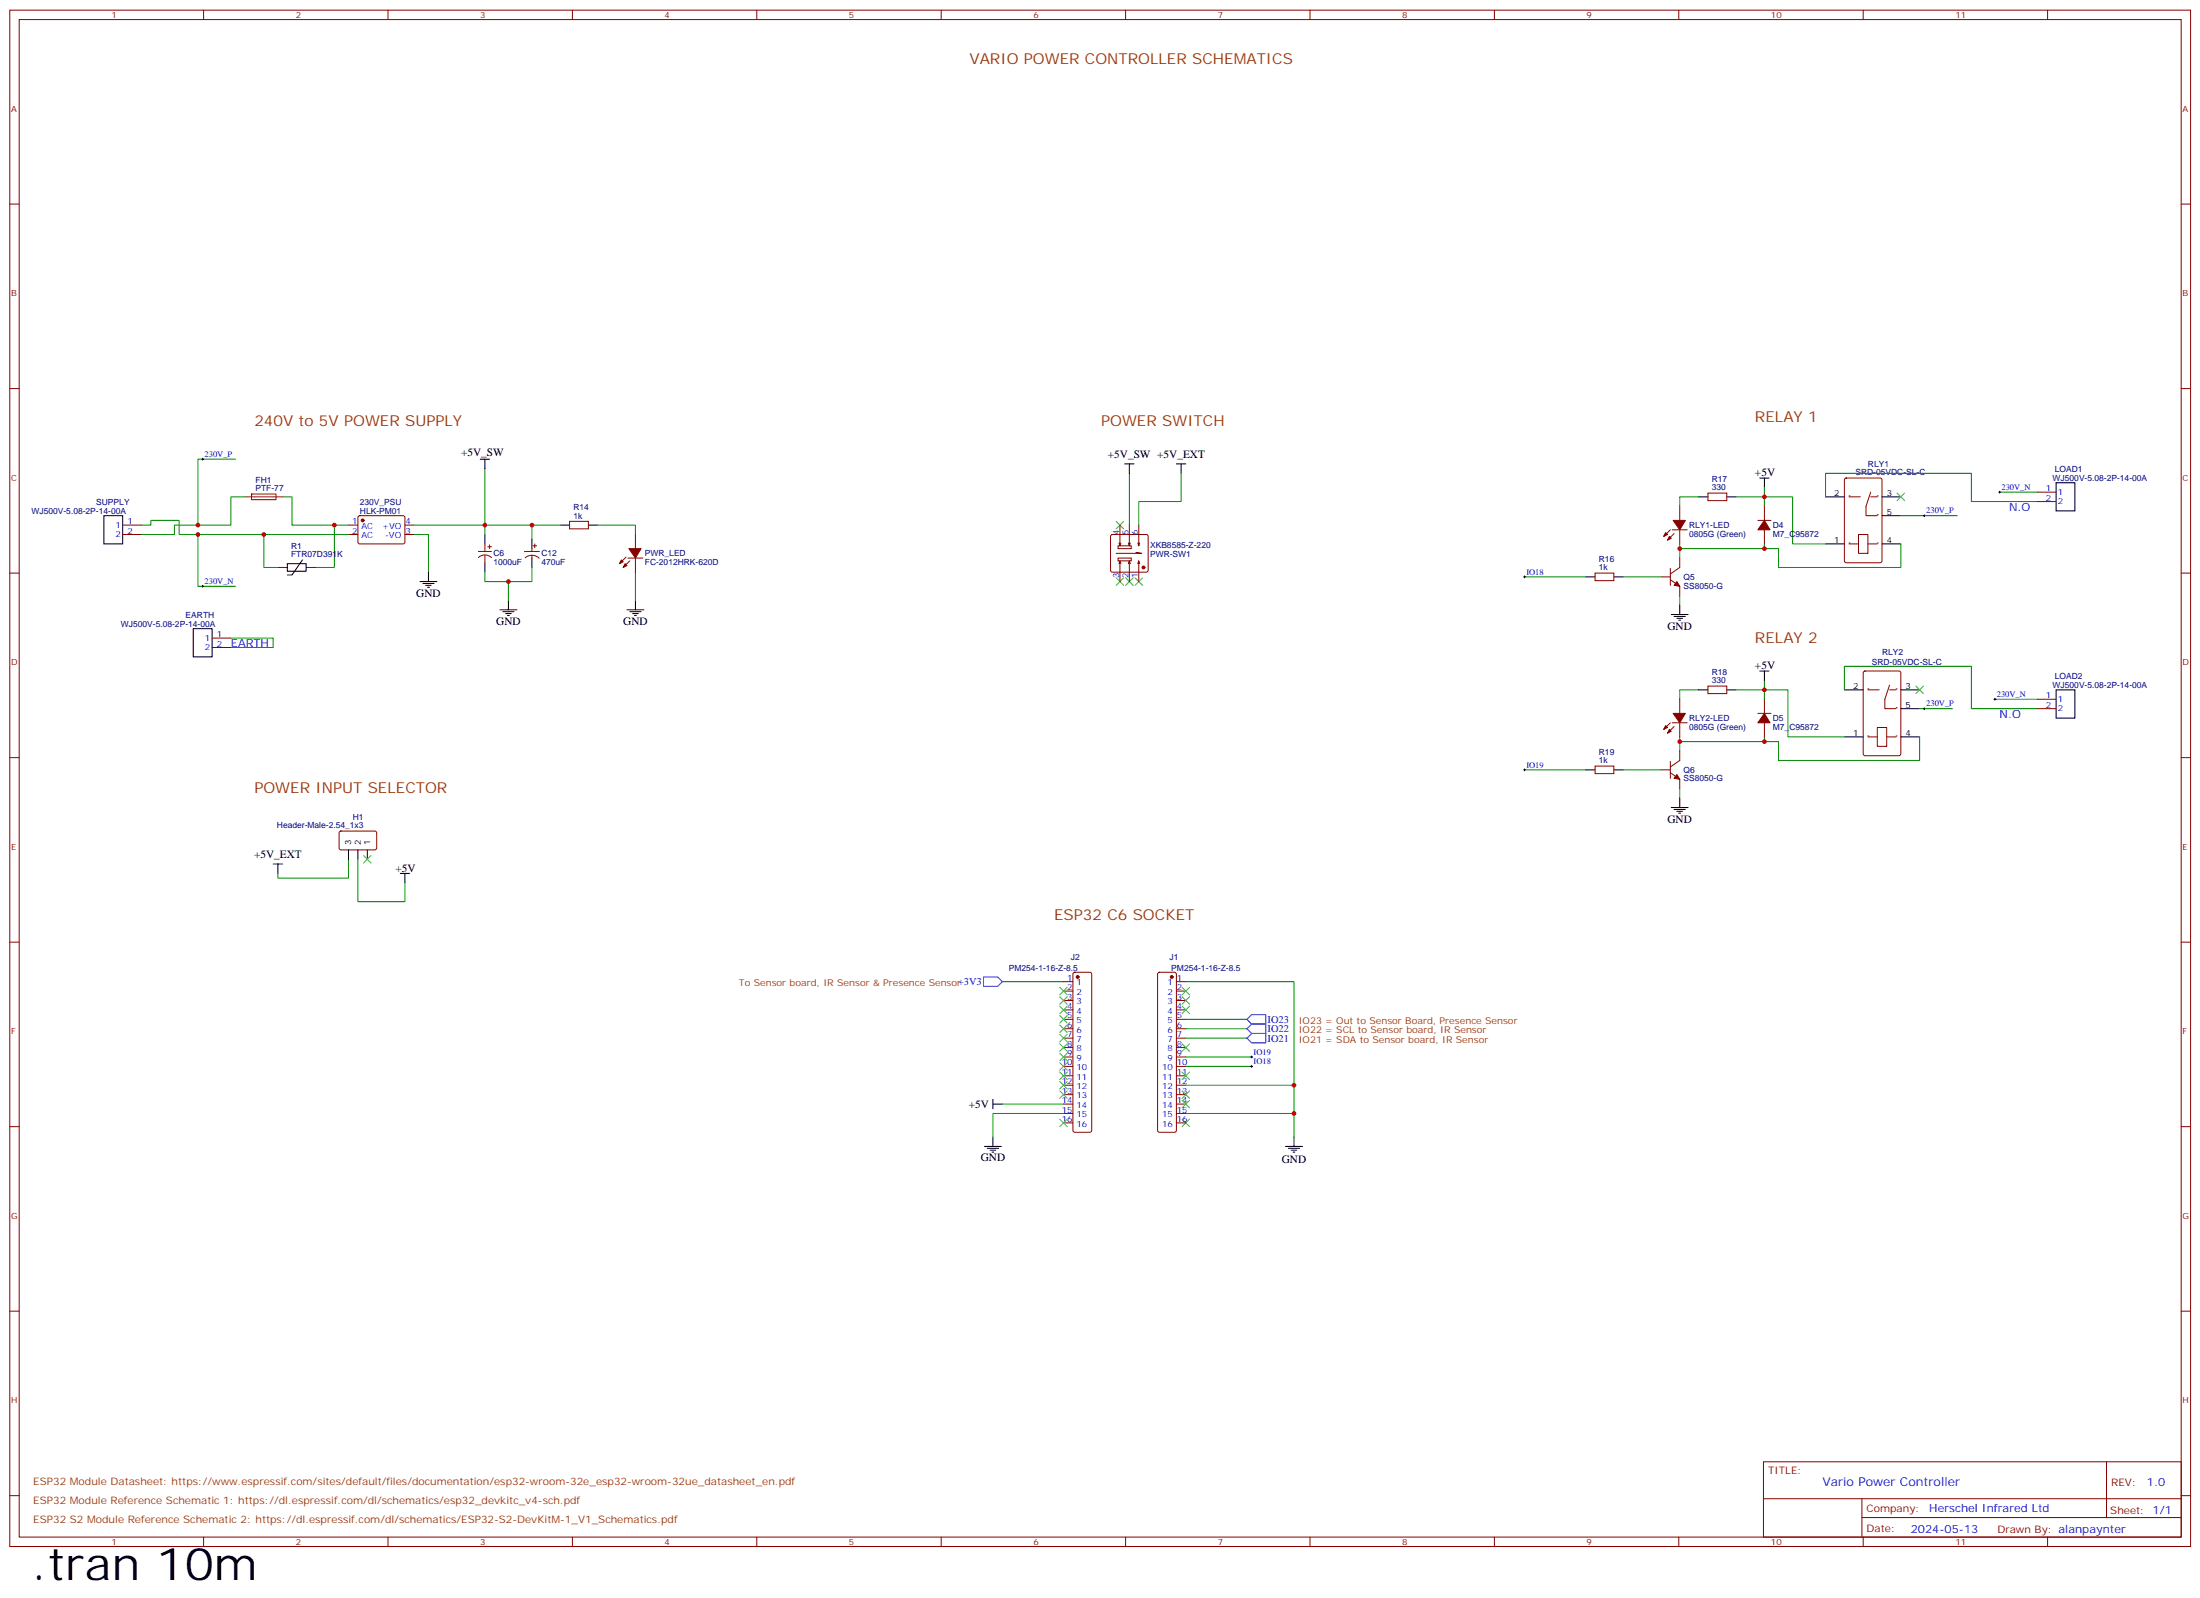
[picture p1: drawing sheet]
<svg xmlns="http://www.w3.org/2000/svg" width="825mm" height="599mm" viewBox="0 0 825 599" stroke-linecap="round" stroke-linejoin="round" font-family="sans-serif">
<g fill="none" stroke="#870000" stroke-width=".37">
<path d="M3.7 3.8h817.7v575.7h-817.7zM7.2 7.3h810.7v568.7h-810.7zM76.3 3.8v3.5M145.5 3.8v3.5M214.6 3.8v3.5M283.8 3.8v3.5M352.9 3.8v3.5M422.1 3.8v3.5M491.2 3.8v3.5M560.4 3.8v3.5M629.5 3.8v3.5M698.6 3.8v3.5"/>
<path d="M767.8 3.8v3.5M3.7 76.5h3.5M817.9 76.5h3.5M3.7 145.6h3.5M817.9 145.6h3.5M626.3 198.5l-2.4 2.5M627 198.5h5.7M627.7 200l-2.4 2.4M629.8 189.7v5.3M629.8 198.5v5.3M640.4 184.8h7.1v2.8h-7.1zM3.7 214.8h3.5"/>
<path d="M622.8 216.2h3.5M626.3 217.2l3.5 2.5v3.5M626.3 213v6.4M629.8 209.1v3.6l-3.5 2.4M817.9 214.8h3.5M640.4 257.1h7.1v2.8h-7.1zM698.9 251.7l.4-.2h12.7l.7 .4 .1 30.6-.5 .7h-13l-.6-.5-.1-30.5zM626.3 270.9l-2.4 2.4M627 270.9h5.7M627.7 272.3l-2.4 2.4M629.8 262v5.3M629.8 270.9v5.3"/>
<path d="M700.4 276.2h3.5M703.9 272.6h3.6v7.1h-3.6zM707.5 276.2h3.5M3.7 283.9h3.5M622.8 288.5h3.5M626.3 289.6l3.5 2.4v3.6M626.3 285.3v6.4M629.8 281.4v3.6l-3.5 2.4M817.9 283.9h3.5M3.7 353.1h3.5M817.9 353.1h3.5M3.7 422.2h3.5"/>
<path d="M817.9 422.2h3.5M3.7 491.3h3.5M817.9 491.3h3.5M661.2 547.8h156.7v28.2h-156.7zM789.9 547.8v20.9M3.7 560.5h3.5M76.3 576v3.5M145.5 576v3.5M214.6 576v3.5M283.8 576v3.5M352.9 576v3.5M422.1 576v3.5"/>
<path d="M491.2 576v3.5M560.4 576v3.5M629.5 576v3.5M661.3 561.6h156.4M698.2 568.7h119.5M698.2 561.6v14.2M698.6 576v3.5M767.8 576v3.5M817.9 560.5h3.5"/>
</g>
<g fill="#870000" stroke="#870000" stroke-width=".37">
<path d="M628.8 217.9l1 1.8-2.1-.3z"/>
<path d="M626 201l.7 .7-1.4 .7z"/>
<path d="M624.6 199.6l.7 .7-1.4 .7z"/>
<path d="M627.4 195h4.6l-2.2 3.5z"/>
<path d="M626 273.3l.7 .7-1.4 .7z"/>
<path d="M624.6 271.9l.7 .7-1.4 .7z"/>
<path d="M627.4 267.3h4.6l-2.2 3.6z"/>
<path d="M628.8 290.3l1 1.7-2.1-.3z"/>
</g>
<g fill="none" stroke="#000" stroke-width=".37">
<path d="M659.8 179.1h3.6M661.6 179.1v3.6M636.9 186.2h3.5M647.5 186.2h3.5M571.3 216.2h.7M571.6 215.8v.7M626.7 230.3h6.3M627.7 231h4.3M628.8 231.7h2.1M629.5 232.4h.7M629.8 226.8v3.5M636.9 258.5h3.5"/>
<path d="M647.5 258.5h3.5M659.8 251.5h3.6M661.6 251.5v3.5M691.6 258.5h7M712.8 258.5h7M691.6 276.2h7M712.8 276.2h7M712.8 265.6h7M571.3 288.5h.7M571.6 288.1v.8M629.8 299.1v3.5M626.7 302.6h6.3"/>
<path d="M627.7 303.3h4.3M628.8 304h2.1M629.5 304.7h.7"/>
</g>
<g fill="none" stroke="#008700" stroke-width=".37">
<path d="M636.9 186.2h-7.1v3.5M661.6 182.7v3.5h-10.6M661.6 186.2v3.5M571.6 216.2h23M608.7 216.2h14.1M629.8 203.8v5.3M661.6 203.8v1.8h-31.8M629.8 223.2v3.6M636.9 258.5h-7.1v3.5M661.6 255v3.5h-10.6M661.6 258.5v3.5M629.8 276.2v5.2"/>
<path d="M661.6 276.2v1.7h-31.8M571.6 288.5h23M608.7 288.5h14.1M629.8 295.6v3.5"/>
</g>
<g fill="#870000">
<circle cx="711" cy="275.8" r=".18"/>
<circle cx="700.4" cy="275.8" r=".18"/>
</g>
<path d="M700.4 258.5h4.2M708.5 256.8l-1.7 5.2v3.6h4.2M708.5 258.5h2.5" fill="none" stroke="#870000" stroke-width=".37"/>
<g fill="#870000">
<circle cx="700.4" cy="258.2" r=".18"/>
<circle cx="711" cy="265.2" r=".18"/>
<circle cx="711" cy="258.2" r=".18"/>
</g>
<path d="M691.8 179.3l.5-.2h12.7l.6 .5 .1 30.6-.5 .6-12.9 .1-.7-.5v-30.6zM693.3 203.8h3.6M696.9 200.3h3.5v7.1h-3.5zM700.4 203.8h3.5" fill="none" stroke="#870000" stroke-width=".37"/>
<path d="M684.5 186.2h7.1M705.7 186.2h7.1M705.7 193.3h7.1M684.5 203.8h7.1M705.7 203.8h7.1" fill="none" stroke="#000" stroke-width=".37"/>
<g fill="#870000">
<circle cx="703.9" cy="203.5" r=".18"/>
<circle cx="693.3" cy="203.5" r=".18"/>
</g>
<path d="M693.3 186.2h4.3M701.5 184.4l-1.8 5.3v3.6h4.2M701.5 186.2h2.4" fill="none" stroke="#870000" stroke-width=".37"/>
<g fill="#870000">
<circle cx="693.3" cy="185.8" r=".18"/>
<circle cx="703.9" cy="192.9" r=".18"/>
<circle cx="703.9" cy="185.8" r=".18"/>
</g>
<g fill="none" stroke="#008700" stroke-width=".37">
<path d="M88.3 172.1h-14.1v24.7M181.8 175.6v21.2h-26.4M423.5 177.4v19.4M442.9 177.4v10.6h-15.9v8.8M53.1 196.8h3.5v-1.8h10.6v5.3h7M91.9 186.2h-5.3v10.6h-21.2v3.5h-12.3M106 186.2h3.5v10.6h21.2M125.4 196.8v15.9h-7.1M199.5 196.8h10.5M224.2 196.8h14.1v3.5M661.6 186.2h10.6v17.6h12.3M684.5 186.2v-8.8h54.7v10.6h24.7"/>
<path d="M712.8 193.3h21.1M749.8 184.4h14.1M98.9 200.3v12.4h5.3M130.7 200.3h-56.5v19.4h14.1M155.4 200.3h5.3v14.1M181.8 214.4v3.5h8.8v7.1M181.8 200.3v-3.5h17.7v5.3M199.5 212.7v5.2h-8.9M238.3 214.4v10.6M712.8 203.8v8.9h-45.9v-7.1h-5.3M86.6 239.1h15.8v3.5h-15.8M661.6 258.5h8.8v17.7h21.2"/>
<path d="M691.6 258.5v-8.8h47.6v15.9h24.7M719.8 276.2v8.8h-52.9v-7.1h-5.3M719.8 265.6h12.4M748 262h15.9M130.7 322v7.1h-26.5v-1.8M134.2 322v15.9h17.6v-7.1M375.8 367.9h23M444.6 367.9h40.6v58.2M444.6 399.6h24.7M444.6 396.1h24.7M444.6 389h23M444.6 385.5h23"/>
<path d="M444.6 382h23M375.8 413.7h23M398.8 417.3h-26.5v8.8M444.6 417.3h40.6M444.6 406.7h40.6"/>
</g>
<g fill="none" stroke="#000" stroke-width=".37">
<path d="M75.6 172.1h.7M76 171.7v.7M180.1 172.1h3.5M181.8 172.1v3.5M421.7 173.8h3.5M423.5 173.8v3.6M441.1 173.8h3.5M442.9 173.8v3.6M38.9 193.3h7.1v10.5h-7.1zM210 196.8h3.6M220.6 196.8h3.6M721.2 193.3h.7"/>
<path d="M721.6 192.9v.7M749.4 184.4h.7M749.8 184.1v.7M771 180.9h7v10.6h-7zM75.6 219.7h.7M76 219.4v.7M107.7 211.2h7.1v2.9h-7.1zM113.4 209.8l-3.9 5.7h-1.8M157.5 217.9h6.3M158.5 218.7h4.3M159.6 219.4h2.1M160.7 214.4v3.5"/>
<path d="M181.8 200.3v3.5M181.8 210.9v3.5M199.5 202.1v3.5M199.5 209.1v3.6M594.6 216.2h3.5M605.2 216.2h3.5M72.5 235.6h7v10.6h-7zM160.3 220.1h.7M187.5 228.5h6.3M188.5 229.2h4.3M189.6 229.9h2.1M190.3 230.6h.7"/>
<path d="M190.6 225v3.5M235.1 228.5h6.3M236.1 229.2h4.3M237.2 229.9h2.1M237.9 230.6h.7M238.3 225v3.5M771 258.5h7v10.6h-7zM721.2 265.6h.7M721.6 265.2v.7M747.7 262h.7M748 261.7v.7M594.6 288.5h3.5"/>
<path d="M605.2 288.5h3.5M130.7 318.5v3.5M134.2 318.5v3.5M137.7 318.5v3.5M102.4 323.8h3.6M104.2 323.8v3.5M150.1 327.3h3.5M151.8 327.3v3.5M469 396.1h.7M469 399.6h.7M469.3 395.7v.8M469.3 399.3v.7"/>
<path d="M372.3 413.7h3.5M372.3 412v3.5M369.1 429.6h6.4M370.2 430.3h4.2M371.3 431h2.1M372 431.7h.7M372.3 426.1v3.5M482 429.6h6.4M483.1 430.3h4.2M484.2 431h2.1M484.9 431.7h.7M485.2 426.1v3.5"/>
</g>
<g fill="none" stroke="#3c3" stroke-width=".37">
<path d="M418.5 195.4l2.9 2.8M421.4 195.4l-2.9 2.8M711.3 184.8l2.9 2.8M714.2 184.8l-2.9 2.8M418.5 216.5l2.9 2.9M421.4 216.5l-2.9 2.9M422.1 216.5l2.8 2.9M424.9 216.5l-2.8 2.9M425.6 216.5l2.8 2.9M428.4 216.5l-2.8 2.9M718.4 257.1l2.8 2.8M721.2 257.1l-2.8 2.8"/>
<path d="M136.3 320.6l2.8 2.8M139.1 320.6l-2.8 2.8M397.4 370l2.8 2.8M397.4 373.5l2.8 2.8M397.4 377l2.8 2.9M400.2 370l-2.8 2.8M400.2 373.5l-2.8 2.8M400.2 377l-2.8 2.9M443.2 370l2.9 2.8M443.2 373.5l2.9 2.8M443.2 377l2.9 2.9M446.1 373.5l-2.9 2.8"/>
<path d="M446.1 370l-2.9 2.8M446.1 377l-2.9 2.9M397.4 380.6l2.8 2.8M397.4 384.1l2.8 2.8M397.4 387.6l2.8 2.9M397.4 391.2l2.8 2.8M397.4 394.7l2.8 2.8M397.4 398.2l2.8 2.8M400.2 380.6l-2.8 2.8M400.2 384.1l-2.8 2.8M400.2 387.6l-2.8 2.9M400.2 391.2l-2.8 2.8"/>
<path d="M400.2 394.7l-2.8 2.8M400.2 398.2l-2.8 2.8M443.2 391.2l2.9 2.8M446.1 391.2l-2.9 2.8M397.4 419.4l2.8 2.8M397.4 401.7l2.8 2.9M397.4 405.3l2.8 2.8M397.4 408.8l2.8 2.8M400.2 419.4l-2.8 2.8M400.2 401.7l-2.8 2.9M400.2 405.3l-2.8 2.8M400.2 408.8l-2.8 2.8"/>
<path d="M443.2 419.4l2.9 2.8M443.2 401.7l2.9 2.9M443.2 408.8l2.9 2.8M443.2 412.3l2.9 2.8M446.1 419.4l-2.9 2.8M446.1 401.7l-2.9 2.9M446.1 408.8l-2.9 2.8M446.1 412.3l-2.9 2.8"/>
</g>
<g fill="none" stroke="#870000" stroke-width=".37">
<path d="M46 196.8h7.1M94.3 185.1h9.2v2.1l-9.1 .1zM130.7 196.8h3.5M134.4 193.5l.5-.2h16.5l.4 .7v9.4l-.7 .4h-16.5l-.4-.7v-9.1zM151.8 196.8h3.6M213.6 195.4h7v2.8h-7zM419.9 196.8v7.7l-.3-1M423.5 196.8v7.7l-.4-1M427 196.8v7.7l-.4-1M659.1 195h5M661.6 189.7v5.3M661.6 198.5v5.3"/>
<path d="M763.9 184.4h7.1M763.9 188h7.1M46 200.3h7.1M104.2 212.7h3.5M114.8 212.7h3.5M130.7 200.3h3.5M151.8 200.3h3.6M179.4 206.7h4.9M179.4 208.9a3.5 3.5 0 0 1 4.9 .1M181.8 203.8v2.9M181.8 208.1v2.8M182.9 204.9h1.4"/>
<path d="M183.6 204.2v1.4M196.6 206.7h5.7M196.9 209a3.8 3.8 0 0 1 5.3 .2M199.5 205.6v1.1M199.5 208.1v1M199.8 204.5h1.4M200.5 203.8v1.4M234.7 208.8l-2.4 2.4M235.4 209.1h5.7M236.1 210.2l-2.4 2.5M238.3 200.3v5.3M238.3 209.1v5.3"/>
<path d="M416.7 200.5l.4-.2h12.7l.5 .2 .2 .5v12.7l-.2 .5-.5 .2h-12.7l-.5-.2-.2-.5v-12.7zM419.2 209.1h5v1.1h-5zM419.2 204.5h5v1.1h-5zM419.6 211.2l.3-1v7.7M419.9 210.2l.4 1M420.3 203.5l-.4 1M423.1 211.2l.4-1v7.7M423.5 210.2l.3 1M423.8 203.5l-.3 1M425.9 207l2.2 .4h-9.6M426.6 211.2l.4-1v7.7M427 210.2l.4 1"/>
<path d="M427.4 203.5l-.4 1M598.1 214.8h7.1v2.8h-7.1zM79.5 239.1h7.1M79.5 242.6h7.1M659.1 267.3h5M661.6 262v5.3M661.6 270.9v5.3M763.9 262h7.1M763.9 265.6h7.1M598.1 287.1h7.1v2.8h-7.1zM127.4 311.6l.4-.2 13 .1 .5 .6-.1 6-.7 .4-12.9-.1-.5-.6v-5.7zM398.8 367.9h3.5"/>
<path d="M398.8 371.4h3.5M398.8 374.9h3.5M398.8 378.5h3.5M402.5 364.6l.5-.3h5.7l.5 .3 .2 .5v58.5l-.7 .7h-5.7l-.7-.7v-58.5zM434.3 364.6l.5-.3h5.6l.5 .3 .2 .5v58.5l-.7 .7h-5.6l-.7-.7v-58.5zM441.1 367.9h3.5M441.1 371.4h3.5M441.1 374.9h3.5M441.1 378.5h3.5M398.8 382h3.5M398.8 385.5h3.5M398.8 389h3.5"/>
<path d="M398.8 392.6h3.5M398.8 396.1h3.5M398.8 399.6h3.5M441.1 382h3.5M441.1 385.5h3.5M441.1 389h3.5M441.1 392.6h3.5M441.1 396.1h3.5M441.1 399.6h3.5M398.8 403.2h3.5M398.8 406.7h3.5M398.8 410.2h3.5"/>
<path d="M398.8 413.7h3.5M398.8 417.3h3.5M441.1 403.2h3.5M441.1 406.7h3.5M441.1 410.2h3.5M441.1 413.7h3.5M441.1 417.3h3.5M398.8 420.8h3.5M441.1 420.8h3.5"/>
</g>
<g fill="#870000" stroke="#870000" stroke-width=".37">
<path d="M234.4 211.2l.7 .7-1.4 .8z"/>
<path d="M233 209.8l.7 .7-1.4 .7z"/>
<path d="M235.8 205.6h4.6l-2.1 3.5z"/>
<path d="M661.6 195l2.1 3.5h-4.6z"/>
<path d="M661.6 267.3l2.1 3.6h-4.6z"/>
<circle cx="136" cy="195" r=".53"/>
<circle cx="428.8" cy="212.7" r=".53"/>
<circle cx="404.1" cy="366.1" r=".53"/>
<circle cx="439.3" cy="366.1" r=".53"/>
</g>
<path d="M91.9 186.2h14.1" fill="none" stroke="#8c2424" stroke-width=".37"/>
<path d="M368.8 366.1h5.3l1.7 1.8-1.7 1.7h-5.3zM467.6 389l1.7-1.7h5.3v3.5h-5.3zM467.6 382l1.7-1.8h5.3v3.6h-5.3zM467.6 385.5l1.7-1.7h5.3v3.5h-5.3z" fill="none" stroke="#00f" stroke-width=".37"/>
<g fill="#c00">
<circle cx="661.6" cy="186.2" r=".88"/>
<circle cx="629.8" cy="205.6" r=".88"/>
<circle cx="629.8" cy="277.9" r=".88"/>
<circle cx="661.6" cy="258.5" r=".88"/>
<circle cx="661.6" cy="205.6" r=".88"/>
<circle cx="661.6" cy="277.9" r=".88"/>
<circle cx="125.4" cy="196.8" r=".88"/>
<circle cx="190.6" cy="217.9" r=".88"/>
<circle cx="181.8" cy="196.8" r=".88"/>
<circle cx="199.5" cy="196.8" r=".88"/>
<circle cx="98.9" cy="200.3" r=".88"/>
<circle cx="74.2" cy="196.8" r=".88"/>
<circle cx="74.2" cy="200.3" r=".88"/>
<circle cx="485.2" cy="417.3" r=".88"/>
<circle cx="485.2" cy="406.7" r=".88"/>
</g>
<text font-size="16.9" x="11.8" y="592.1">.tran 10m</text>
<g font-size="5.6" fill="#930">
<text x="363.5" y="23.9">VARIO POWER CONTROLLER SCHEMATICS</text>
<text x="95.4" y="159.7">240V to 5V POWER SUPPLY</text>
<text x="412.9" y="159.7">POWER SWITCH</text>
<text x="658.1" y="158">RELAY 1</text>
<text x="658.1" y="240.9">RELAY 2</text>
<text x="95.4" y="297.3">POWER INPUT SELECTOR</text>
<text x="395.3" y="344.9">ESP32 C6 SOCKET</text>
</g>
<text font-size="4.6" fill="#00f" x="683.3" y="556.8">Vario Power Controller</text>
<g font-size="4.2">
<text x="172.9" y="170.9">+5V_SW</text>
<text x="415.4" y="171.8">+5V_SW +5V_EXT</text>
<text x="658.1" y="178.4">+5V</text>
<text x="156.1" y="223.6">GND</text>
<text x="186.1" y="234.2">GND</text>
<text x="233.7" y="234.2">GND</text>
<text x="625.3" y="235.9">GND</text>
<text x="658.1" y="250.8">+5V</text>
<text x="625.3" y="308.3">GND</text>
<text x="95.2" y="321.7">+5V_EXT</text>
<text x="148.3" y="326.6">+5V</text>
<text x="363.2" y="415.2">+5V</text>
<text x="367.7" y="435.3">GND</text>
<text x="480.6" y="435.7">GND</text>
</g>
<g font-size="4.2" fill="#00f">
<text x="753.3" y="191.5">N.O</text>
<text x="86.6" y="242.6">EARTH</text>
<text x="749.8" y="269.1">N.O</text>
<text x="805" y="557.1">1.0</text>
<text x="723.4" y="566.6">Herschel Infrared Ltd</text>
<text x="716.5" y="574.4">2024-05-13</text>
</g>
<g font-size="3.9" fill="#00f">
<text x="475.3" y="383.3">IO23</text>
<text x="475.3" y="386.8">IO22</text>
<text x="475.3" y="390.3">IO21</text>
</g>
<g font-size="3.9" fill="#930">
<text x="12.5" y="556.6">ESP32 Module Datasheet: https://www.espressif.com/sites/default/files/documentation/esp32-wroom-32e_esp32-wroom-32ue_datasheet_en.pdf</text>
<text x="12.5" y="563.7">ESP32 Module Reference Schematic 1: https://dl.espressif.com/dl/schematics/esp32_devkitc_v4-sch.pdf</text>
<text x="12.5" y="570.7">ESP32 S2 Module Reference Schematic 2: https://dl.espressif.com/dl/schematics/ESP32-S2-DevKitM-1_V1_Schematics.pdf</text>
</g>
<g font-size="3.9" fill="#800">
<text x="663" y="552.4">TITLE:</text>
<text x="791.6" y="557.1">REV:</text>
<text x="699.9" y="566.6">Company:</text>
<text x="791.3" y="567.2">Sheet: 1/1</text>
<text x="699.9" y="574.3">Date:</text>
<text x="749" y="574.3">Drawn By: alanpaynter</text>
</g>
<g font-size="3.5" fill="#930">
<text x="277.1" y="369.6">To Sensor board, IR Sensor &amp; Presence Sensor+3V3</text>
<text x="487" y="383.8">IO23 = Out to Sensor Board, Presence Sensor</text>
<text x="487" y="387.3">IO22 = SCL to Sensor board, IR Sensor</text>
<text x="487" y="390.8">IO21 = SDA to Sensor board, IR Sensor</text>
</g>
<g font-size="3.2" fill="#800">
<text x="41.8" y="6.8">1</text>
<text x="110.9" y="6.8">2</text>
<text x="180.1" y="6.8">3</text>
<text x="249.2" y="6.8">4</text>
<text x="318.3" y="6.8">5</text>
<text x="387.5" y="6.8">6</text>
<text x="456.6" y="6.8">7</text>
<text x="525.8" y="6.8">8</text>
<text x="594.9" y="6.8">9</text>
<text x="664.1" y="6.8">10</text>
<text x="733.2" y="6.8">11</text>
<text x="4.2" y="41.9">A</text>
<text x="818.4" y="41.9">A</text>
<text x="4.2" y="111.1">B</text>
<text x="818.4" y="111.1">B</text>
<text x="4.2" y="180.2">C</text>
<text x="818.4" y="180.2">C</text>
<text x="4.2" y="249.3">D</text>
<text x="818.4" y="249.3">D</text>
<text x="4.2" y="318.5">E</text>
<text x="818.4" y="318.5">E</text>
<text x="4.2" y="387.6">F</text>
<text x="818.4" y="387.6">F</text>
<text x="4.2" y="456.8">G</text>
<text x="818.4" y="456.8">G</text>
<text x="4.2" y="525.9">H</text>
<text x="818.4" y="525.9">H</text>
<text x="41.8" y="579">1</text>
<text x="110.9" y="579">2</text>
<text x="180.1" y="579">3</text>
<text x="249.2" y="579">4</text>
<text x="318.3" y="579">5</text>
<text x="387.5" y="579">6</text>
<text x="456.6" y="579">7</text>
<text x="525.8" y="579">8</text>
<text x="594.9" y="579">9</text>
<text x="664.1" y="579">10</text>
<text x="733.2" y="579">11</text>
</g>
<g font-size="3.2" fill="#00f">
<text x="76.7" y="171.2">230V_P</text>
<text x="750.5" y="183.6">230V_N</text>
<text x="767.2" y="184.1">1</text>
<text x="771.7" y="185.5">1</text>
<text x="767.2" y="187.6">2</text>
<text x="771.7" y="189">2</text>
<text x="43.3" y="197.8">1</text>
<text x="47.8" y="196.4">1</text>
<text x="132" y="196.4">1</text>
<text x="152" y="196.4">4</text>
<text x="722.3" y="192.4">230V_P</text>
<text x="43.3" y="201.4">2</text>
<text x="47.8" y="200">2</text>
<text x="132" y="200">2</text>
<text x="135.5" y="198.2">AC</text>
<text x="135.5" y="201.7">AC</text>
<text x="143.3" y="198.2">+VO</text>
<text x="144.4" y="201.7">-VO</text>
<text x="152" y="200">3</text>
<text x="419.6" y="200.3" transform="rotate(-90 419.6 200.3)">4</text>
<text x="423.1" y="200.3" transform="rotate(-90 423.1 200.3)">5</text>
<text x="426.6" y="200.3" transform="rotate(-90 426.6 200.3)">6</text>
<text x="572.3" y="215.3">IO18</text>
<text x="76.7" y="218.8">230V_N</text>
<text x="419.6" y="216.4" transform="rotate(-90 419.6 216.4)">3</text>
<text x="423.1" y="216.4" transform="rotate(-90 423.1 216.4)">2</text>
<text x="426.6" y="216.4" transform="rotate(-90 426.6 216.4)">1</text>
<text x="81.3" y="238.8">1</text>
<text x="76.8" y="240.2">1</text>
<text x="76.8" y="243.7">2</text>
<text x="81.3" y="242.3">2</text>
<text x="748.7" y="261.2">230V_N</text>
<text x="767.2" y="261.7">1</text>
<text x="771.7" y="263.1">1</text>
<text x="722.3" y="264.7">230V_P</text>
<text x="767.2" y="265.2">2</text>
<text x="771.7" y="266.6">2</text>
<text x="572.3" y="287.6">IO19</text>
<text x="400.1" y="367.5">1</text>
<text x="400.1" y="371.1">2</text>
<text x="403.6" y="369.3">1</text>
<text x="437.8" y="369.3">1</text>
<text x="441.3" y="367.5">1</text>
<text x="441.3" y="371.1">2</text>
<text x="400.1" y="374.6">3</text>
<text x="403.6" y="372.8">2</text>
<text x="403.6" y="376.3">3</text>
<text x="437.8" y="372.8">2</text>
<text x="437.8" y="376.3">3</text>
<text x="441.3" y="374.6">3</text>
<text x="400.1" y="378.1">4</text>
<text x="400.1" y="381.6">5</text>
<text x="403.6" y="379.9">4</text>
<text x="403.6" y="383.4">5</text>
<text x="437.8" y="379.9">4</text>
<text x="437.8" y="383.4">5</text>
<text x="441.3" y="378.1">4</text>
<text x="441.3" y="381.6">5</text>
<text x="400.1" y="385.2">6</text>
<text x="400.1" y="388.7">7</text>
<text x="403.6" y="386.9">6</text>
<text x="437.8" y="386.9">6</text>
<text x="441.3" y="385.2">6</text>
<text x="441.3" y="388.7">7</text>
<text x="400.1" y="392.2">8</text>
<text x="400.1" y="395.7">9</text>
<text x="403.6" y="390.5">7</text>
<text x="403.6" y="394">8</text>
<text x="437.8" y="390.5">7</text>
<text x="437.8" y="394">8</text>
<text x="441.3" y="392.2">8</text>
<text x="441.3" y="395.7">9</text>
<text x="470" y="395.2">IO19</text>
<text x="398.1" y="399.3">10</text>
<text x="403.6" y="397.5">9</text>
<text x="403.6" y="401">10</text>
<text x="435.8" y="401">10</text>
<text x="437.8" y="397.5">9</text>
<text x="441.3" y="399.3">10</text>
<text x="470" y="398.7">IO18</text>
<text x="398.1" y="402.8">11</text>
<text x="398.1" y="406.3">12</text>
<text x="403.6" y="404.6">11</text>
<text x="435.8" y="404.6">11</text>
<text x="441.3" y="402.8">11</text>
<text x="441.3" y="406.3">12</text>
<text x="398.1" y="409.9">13</text>
<text x="398.1" y="413.4">14</text>
<text x="403.6" y="408.1">12</text>
<text x="403.6" y="411.6">13</text>
<text x="435.8" y="408.1">12</text>
<text x="435.8" y="411.6">13</text>
<text x="441.3" y="409.9">13</text>
<text x="441.3" y="413.4">14</text>
<text x="398.1" y="416.9">15</text>
<text x="403.6" y="415.1">14</text>
<text x="403.6" y="418.7">15</text>
<text x="435.8" y="415.1">14</text>
<text x="435.8" y="418.7">15</text>
<text x="441.3" y="416.9">15</text>
<text x="398.1" y="420.4">16</text>
<text x="403.6" y="422.2">16</text>
<text x="435.8" y="422.2">16</text>
<text x="441.3" y="420.4">16</text>
</g>
<g font-size="3.2" fill="#000080">
<text x="695.7" y="178.1">SRD-05VDC-SL-C</text>
<text x="700.4" y="175">RLY1</text>
<text x="770.5" y="176.7">LOAD1</text>
<text x="95.8" y="184.1">PTF-77</text>
<text x="95.8" y="180.9">FH1</text>
<text x="641.9" y="183.7">330</text>
<text x="641.9" y="180.6">R17</text>
<text x="769.7" y="180.3">WJ500V-5.08-2P-14-00A</text>
<text x="36.1" y="189.1">SUPPLY</text>
<text x="134.9" y="189.1">230V_PSU</text>
<text x="215" y="191.2">R14</text>
<text x="11.8" y="192.6">WJ500V-5.08-2P-14-00A</text>
<text x="135" y="192.7">HLK-PM01</text>
<text x="215" y="194.3">1k</text>
<text x="633.4" y="197.9">RLY1-LED</text>
<text x="664.8" y="197.9">D4</text>
<text x="633.4" y="201.1">0805G (Green)</text>
<text x="664.8" y="201.1">M7_C95872</text>
<text x="109.2" y="208.8">FTR07D391K</text>
<text x="109.2" y="205.6">R1</text>
<text x="185" y="208.5">C6</text>
<text x="203" y="208.5">C12</text>
<text x="241.8" y="208.5">PWR_LED</text>
<text x="431.2" y="205.5">XKB8585-Z-220</text>
<text x="431.2" y="208.7">PWR-SW1</text>
<text x="185" y="211.7">1000uF</text>
<text x="203" y="211.7">470uF</text>
<text x="241.8" y="211.7">FC-2012HRK-620D</text>
<text x="599.5" y="213.7">1k</text>
<text x="599.5" y="210.5">R16</text>
<text x="631.3" y="220.5">SS8050-G</text>
<text x="631.3" y="217.3">Q5</text>
<text x="69.6" y="231.4">EARTH</text>
<text x="45.3" y="234.9">WJ500V-5.08-2P-14-00A</text>
<text x="705.7" y="245.6">RLY2</text>
<text x="701.9" y="249.1">SRD-05VDC-SL-C</text>
<text x="641.9" y="256">330</text>
<text x="641.9" y="252.9">R18</text>
<text x="769.7" y="257.9">WJ500V-5.08-2P-14-00A</text>
<text x="770.5" y="254.3">LOAD2</text>
<text x="633.4" y="273.5">0805G (Green)</text>
<text x="633.4" y="270.2">RLY2-LED</text>
<text x="664.8" y="273.4">M7_C95872</text>
<text x="664.8" y="270.2">D5</text>
<text x="599.5" y="286">1k</text>
<text x="599.5" y="282.8">R19</text>
<text x="631.3" y="292.9">SS8050-G</text>
<text x="631.3" y="289.6">Q6</text>
<text x="103.8" y="310.4">Header-Male-2.54_1x3</text>
<text x="132.2" y="307.3">H1</text>
<text x="401.5" y="359.9">J2</text>
<text x="438.5" y="359.9">J1</text>
<text x="378.3" y="363.8">PM254-1-16-Z-8.5</text>
<text x="439.2" y="363.8">PM254-1-16-Z-8.5</text>
</g>
<g font-size="3.2">
<text x="687.8" y="185.8">2</text>
<text x="707.5" y="185.8">3</text>
<text x="707.5" y="192.9">5</text>
<text x="687.8" y="203.5">1</text>
<text x="707.5" y="203.5">4</text>
<text x="694.9" y="258.2">2</text>
<text x="714.5" y="258.2">3</text>
<text x="714.5" y="265.2">5</text>
<text x="694.9" y="275.8">1</text>
<text x="714.5" y="275.8">4</text>
<text x="131.7" y="316.7" transform="rotate(-90 131.7 316.7)">3</text>
<text x="135.3" y="316.7" transform="rotate(-90 135.3 316.7)">2</text>
<text x="138.8" y="316.7" transform="rotate(-90 138.8 316.7)">1</text>
</g>
</svg>
